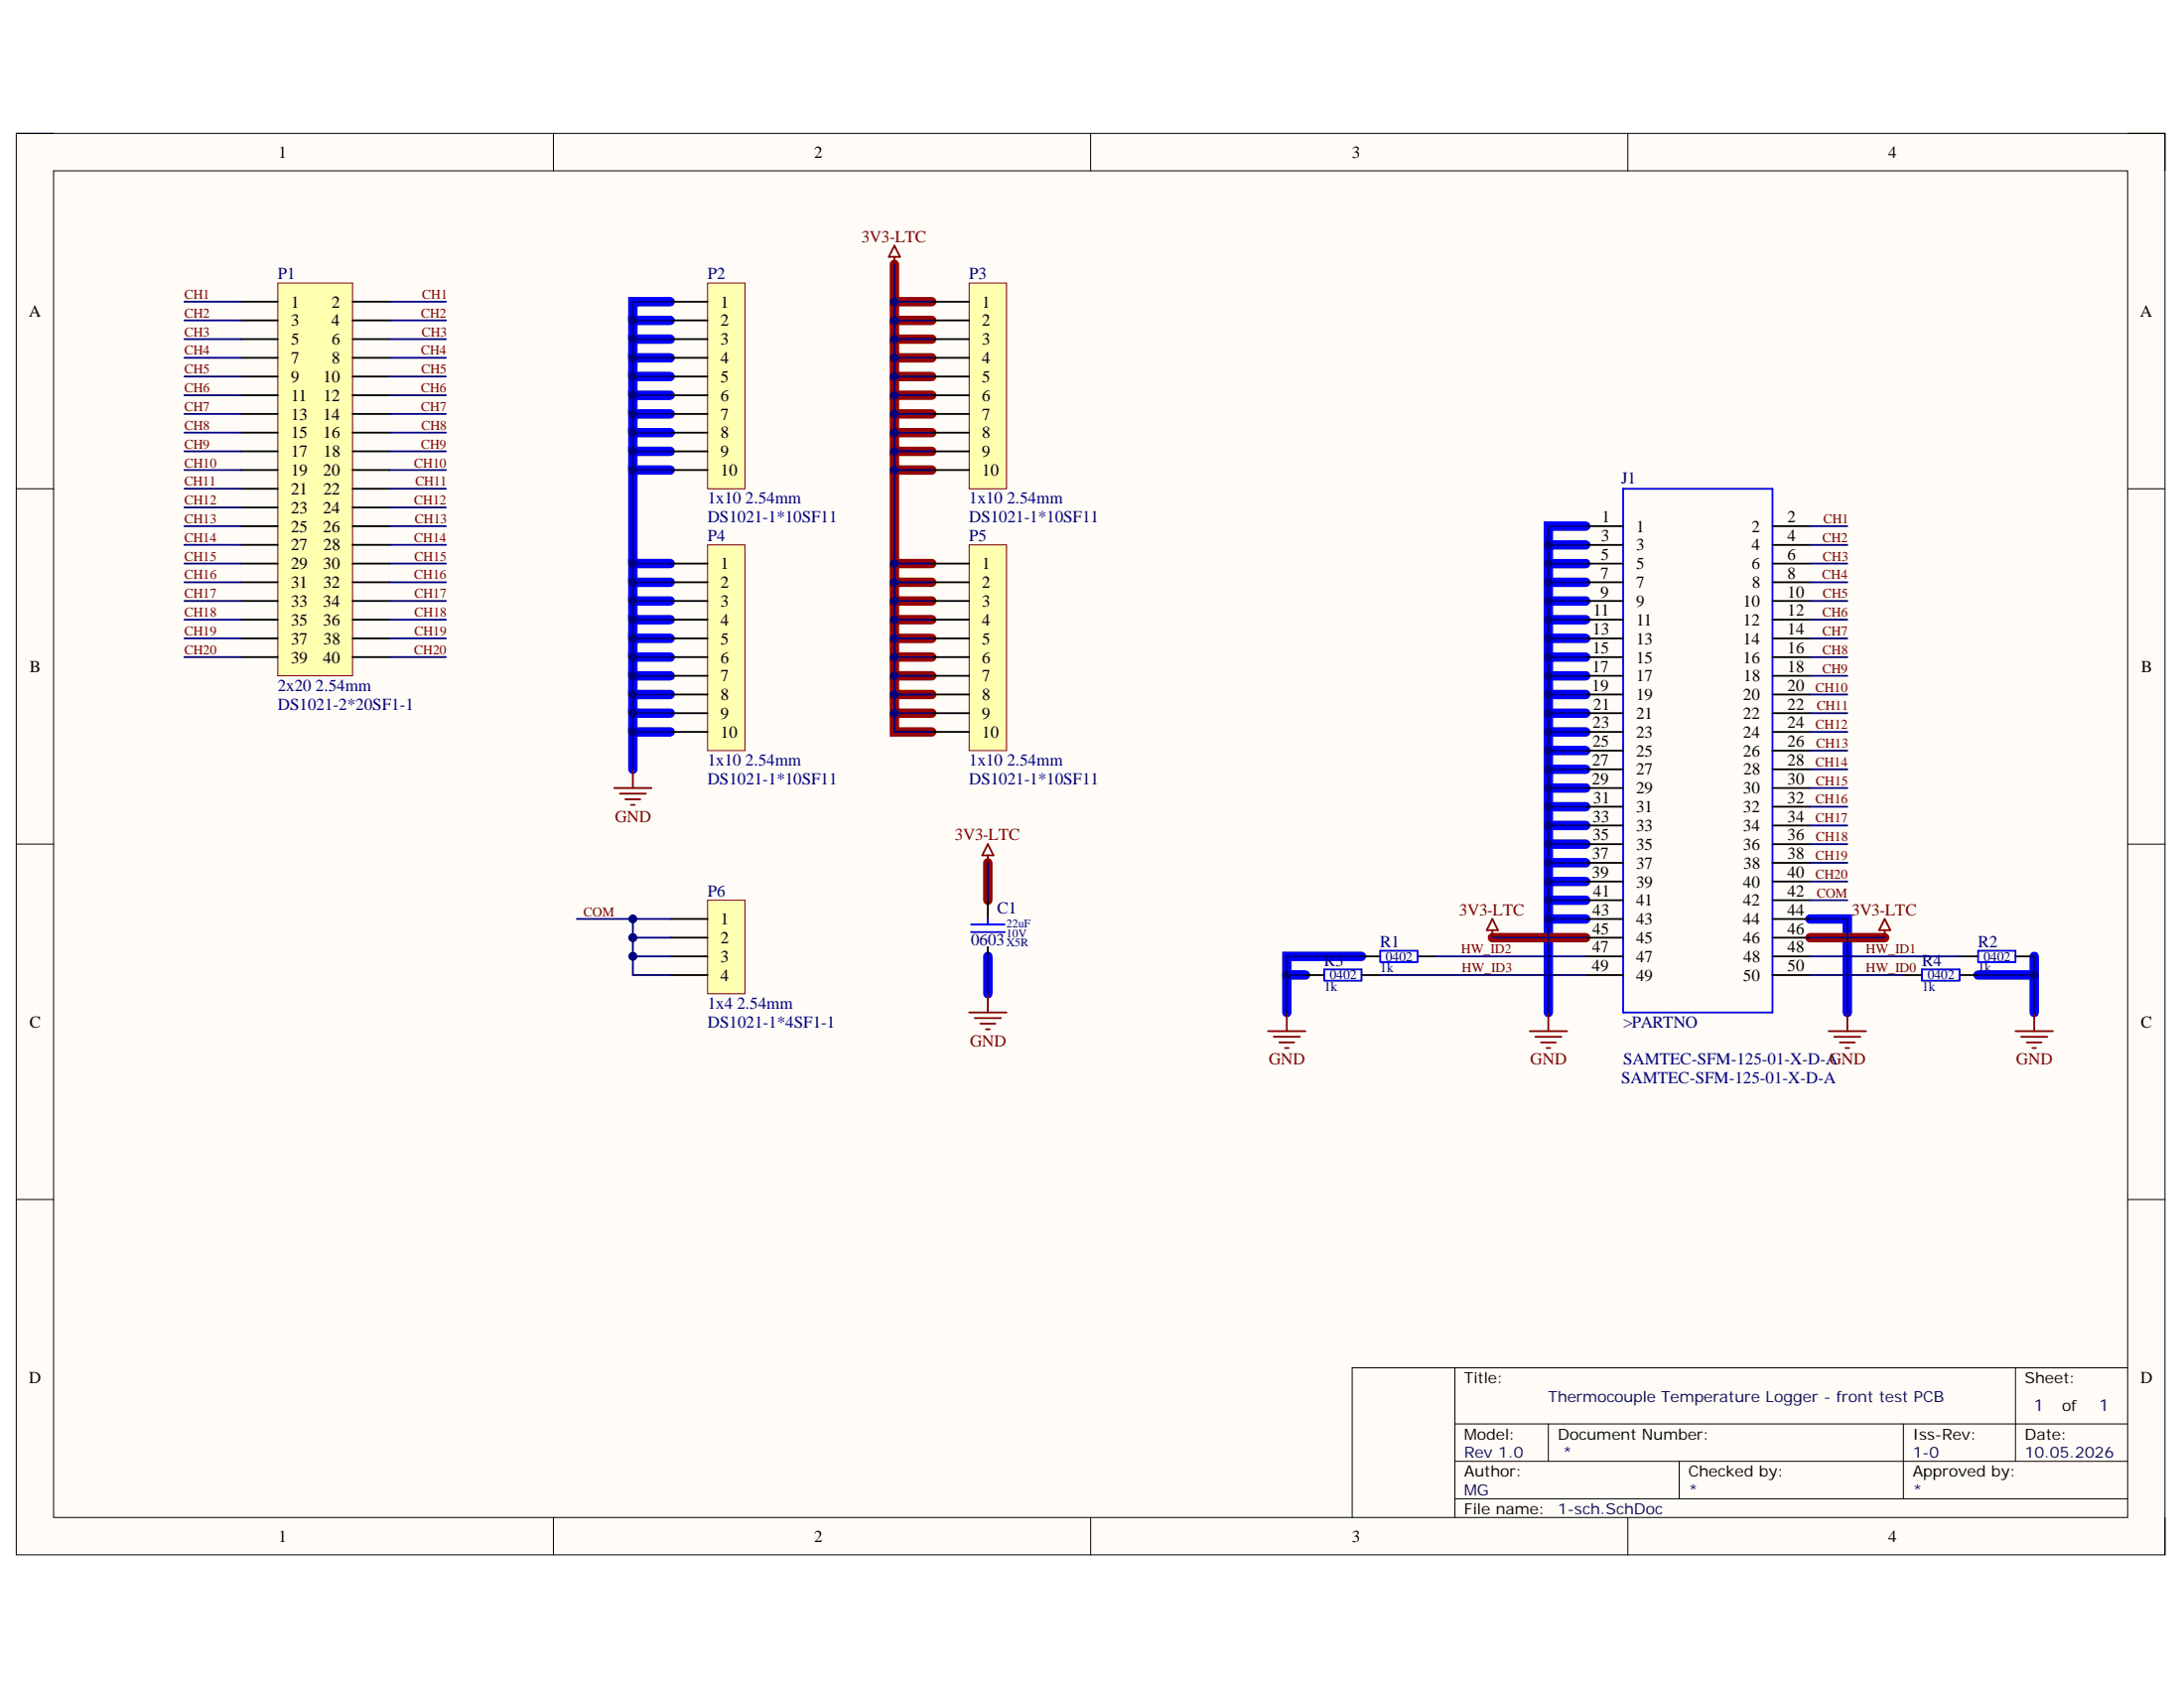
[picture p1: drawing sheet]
<svg xmlns="http://www.w3.org/2000/svg" width="1118mm" height="864mm" viewBox="0 0 1118 864" stroke-linecap="round" stroke-linejoin="round" font-family="sans-serif">
<path d="M8 68h1100v727h-1100z" fill-rule="evenodd" fill="#fffcf8"/>
<path d="M8 68h1100v727h-1100z" fill="none" stroke="#000" stroke-width=".51"/>
<path d="M27 87h1062v689h-1062z" fill-rule="evenodd" fill="#fffcf8"/>
<g fill="none" stroke="#000" stroke-width=".51">
<path d="M8 68h19M283 68v19M558 68v19M833 68v19M1089 68h19v19M27 87h1062v689h-1062zM8 250h19M1089 250h19M8 432h19M1089 432h19M8 613h19M1089 613h19"/>
<path d="M745 700v76M1031 700v47M1089 700h-397v76M745 728h344M792 728v19M974 728v39M745 747h344M859 747v20M283 776v19M558 776v19M745 767h344M833 776v19"/>
<path d="M1108 776v19"/>
</g>
<g fill="none" stroke="#00f" stroke-width="4.8">
<path d="M343 154h-19v10M343 173h-19v10M343 164h-19v9M343 193h-19v9M343 183h-19v10M343 212h-19v9M343 202h-19v10M343 231h-19v9M343 221h-19v10M343 240h-19v48M792 279h19M811 269h-19v249"/>
<path d="M343 298h-19v9M343 288h-19v10M792 288h19M792 298h19M343 317h-19v9M343 307h-19v10M792 307h19M792 317h19M343 336h-19v10M343 326h-19v10M792 327h19M792 336h19"/>
<path d="M343 355h-19v10M343 346h-19v9M792 346h19M792 355h19M343 374h-19v19M343 365h-19v9M792 365h19M792 374h19M792 384h19M792 393h19M792 403h19M792 413h19"/>
<path d="M792 422h19M792 432h19M792 441h19M792 451h19M792 470h19M792 460h19M926 470h19v48M505 489v19M658 499h10M697 489h-38v29M1012 499h29M1041 489v29"/>
</g>
<g fill="none" stroke="#980000" stroke-width="4.8">
<path d="M458 135v19h19M458 154v10h19M458 164v9h19M458 173v10h19M458 183v10h19M458 193v9h19M458 202v10h19M458 212v9h19M458 221v10h19M458 231v9h19M458 240v48h19M458 288v10h19"/>
<path d="M458 298v9h19M458 307v10h19M458 317v9h19M458 326v10h19M458 336v10h19M458 346v9h19M458 355v10h19M458 365v9h19M505 441v19M764 480h47M926 480h38"/>
</g>
<path d="M831 250h76v268h-76z" fill="none" stroke="#00f" stroke-width=".93"/>
<g fill="none" stroke="#000" stroke-width=".93">
<path d="M811 269h20M811 279h20M907 269h19M907 279h19M811 288h20M811 298h20M907 288h19M907 298h19M811 307h20M811 317h20M907 307h19M907 317h19"/>
<path d="M811 327h20M811 336h20M907 327h19M907 336h19M811 346h20M811 355h20M907 346h19M907 355h19M811 365h20M811 374h20M907 365h19M907 374h19"/>
<path d="M811 384h20M811 393h20M907 384h19M907 393h19M811 403h20M811 413h20M907 403h19M907 413h19M811 422h20M811 432h20M907 422h19M907 432h19"/>
<path d="M811 441h20M811 451h20M907 441h19M907 451h19M811 460h20M811 470h20M811 480h20M907 460h19M907 470h19M907 480h19M811 489h20M811 499h20"/>
<path d="M907 489h19M907 499h19"/>
</g>
<path d="M792 518v9M783 527h19M786 530h13M789 533h7M791 536h2" fill="none" stroke="#800000" stroke-width=".93"/>
<path d="M811 269h-19v249" fill="none" stroke="#000080" stroke-width=".93"/>
<circle cx="792" cy="470" r="1.9" fill="#000080"/>
<circle cx="792" cy="470" r="1.9" fill="none" stroke="#000080" stroke-width=".51"/>
<circle cx="792" cy="460" r="1.9" fill="#000080"/>
<circle cx="792" cy="460" r="1.9" fill="none" stroke="#000080" stroke-width=".51"/>
<circle cx="792" cy="451" r="1.9" fill="#000080"/>
<circle cx="792" cy="451" r="1.9" fill="none" stroke="#000080" stroke-width=".51"/>
<circle cx="792" cy="441" r="1.9" fill="#000080"/>
<circle cx="792" cy="441" r="1.9" fill="none" stroke="#000080" stroke-width=".51"/>
<circle cx="792" cy="432" r="1.9" fill="#000080"/>
<circle cx="792" cy="432" r="1.9" fill="none" stroke="#000080" stroke-width=".51"/>
<circle cx="792" cy="422" r="1.9" fill="#000080"/>
<circle cx="792" cy="422" r="1.9" fill="none" stroke="#000080" stroke-width=".51"/>
<circle cx="792" cy="413" r="1.9" fill="#000080"/>
<circle cx="792" cy="413" r="1.9" fill="none" stroke="#000080" stroke-width=".51"/>
<circle cx="792" cy="403" r="1.9" fill="#000080"/>
<circle cx="792" cy="403" r="1.9" fill="none" stroke="#000080" stroke-width=".51"/>
<circle cx="792" cy="393" r="1.9" fill="#000080"/>
<circle cx="792" cy="393" r="1.9" fill="none" stroke="#000080" stroke-width=".51"/>
<circle cx="792" cy="384" r="1.9" fill="#000080"/>
<circle cx="792" cy="384" r="1.9" fill="none" stroke="#000080" stroke-width=".51"/>
<circle cx="792" cy="374" r="1.9" fill="#000080"/>
<circle cx="792" cy="374" r="1.9" fill="none" stroke="#000080" stroke-width=".51"/>
<circle cx="792" cy="365" r="1.9" fill="#000080"/>
<circle cx="792" cy="365" r="1.9" fill="none" stroke="#000080" stroke-width=".51"/>
<circle cx="792" cy="355" r="1.9" fill="#000080"/>
<circle cx="792" cy="355" r="1.9" fill="none" stroke="#000080" stroke-width=".51"/>
<circle cx="792" cy="346" r="1.9" fill="#000080"/>
<circle cx="792" cy="346" r="1.9" fill="none" stroke="#000080" stroke-width=".51"/>
<circle cx="792" cy="336" r="1.9" fill="#000080"/>
<circle cx="792" cy="336" r="1.9" fill="none" stroke="#000080" stroke-width=".51"/>
<circle cx="792" cy="326" r="1.9" fill="#000080"/>
<circle cx="792" cy="326" r="1.9" fill="none" stroke="#000080" stroke-width=".51"/>
<circle cx="792" cy="317" r="1.9" fill="#000080"/>
<circle cx="792" cy="317" r="1.9" fill="none" stroke="#000080" stroke-width=".51"/>
<circle cx="792" cy="307" r="1.9" fill="#000080"/>
<circle cx="792" cy="307" r="1.9" fill="none" stroke="#000080" stroke-width=".51"/>
<circle cx="792" cy="298" r="1.9" fill="#000080"/>
<circle cx="792" cy="298" r="1.9" fill="none" stroke="#000080" stroke-width=".51"/>
<circle cx="792" cy="288" r="1.9" fill="#000080"/>
<circle cx="792" cy="288" r="1.9" fill="none" stroke="#000080" stroke-width=".51"/>
<circle cx="792" cy="279" r="1.9" fill="#000080"/>
<circle cx="792" cy="279" r="1.9" fill="none" stroke="#000080" stroke-width=".51"/>
<path d="M792 279h19" fill="none" stroke="#000080" stroke-width=".93"/>
<circle cx="792" cy="279" r="1.9" fill="#000080"/>
<circle cx="792" cy="279" r="1.9" fill="none" stroke="#000080" stroke-width=".51"/>
<path d="M792 288h19" fill="none" stroke="#000080" stroke-width=".93"/>
<circle cx="792" cy="288" r="1.9" fill="#000080"/>
<circle cx="792" cy="288" r="1.9" fill="none" stroke="#000080" stroke-width=".51"/>
<path d="M792 298h19" fill="none" stroke="#000080" stroke-width=".93"/>
<circle cx="792" cy="298" r="1.9" fill="#000080"/>
<circle cx="792" cy="298" r="1.9" fill="none" stroke="#000080" stroke-width=".51"/>
<path d="M792 307h19" fill="none" stroke="#000080" stroke-width=".93"/>
<circle cx="792" cy="307" r="1.9" fill="#000080"/>
<circle cx="792" cy="307" r="1.9" fill="none" stroke="#000080" stroke-width=".51"/>
<path d="M792 317h19" fill="none" stroke="#000080" stroke-width=".93"/>
<circle cx="792" cy="317" r="1.9" fill="#000080"/>
<circle cx="792" cy="317" r="1.9" fill="none" stroke="#000080" stroke-width=".51"/>
<path d="M792 327h19" fill="none" stroke="#000080" stroke-width=".93"/>
<circle cx="792" cy="326" r="1.9" fill="#000080"/>
<circle cx="792" cy="326" r="1.9" fill="none" stroke="#000080" stroke-width=".51"/>
<path d="M792 336h19" fill="none" stroke="#000080" stroke-width=".93"/>
<circle cx="792" cy="336" r="1.9" fill="#000080"/>
<circle cx="792" cy="336" r="1.9" fill="none" stroke="#000080" stroke-width=".51"/>
<path d="M792 346h19" fill="none" stroke="#000080" stroke-width=".93"/>
<circle cx="792" cy="346" r="1.9" fill="#000080"/>
<circle cx="792" cy="346" r="1.9" fill="none" stroke="#000080" stroke-width=".51"/>
<path d="M792 355h19" fill="none" stroke="#000080" stroke-width=".93"/>
<circle cx="792" cy="355" r="1.9" fill="#000080"/>
<circle cx="792" cy="355" r="1.9" fill="none" stroke="#000080" stroke-width=".51"/>
<path d="M792 365h19" fill="none" stroke="#000080" stroke-width=".93"/>
<circle cx="792" cy="365" r="1.9" fill="#000080"/>
<circle cx="792" cy="365" r="1.9" fill="none" stroke="#000080" stroke-width=".51"/>
<path d="M792 374h19" fill="none" stroke="#000080" stroke-width=".93"/>
<circle cx="792" cy="374" r="1.9" fill="#000080"/>
<circle cx="792" cy="374" r="1.9" fill="none" stroke="#000080" stroke-width=".51"/>
<path d="M792 384h19" fill="none" stroke="#000080" stroke-width=".93"/>
<circle cx="792" cy="384" r="1.9" fill="#000080"/>
<circle cx="792" cy="384" r="1.9" fill="none" stroke="#000080" stroke-width=".51"/>
<path d="M792 393h19" fill="none" stroke="#000080" stroke-width=".93"/>
<circle cx="792" cy="393" r="1.9" fill="#000080"/>
<circle cx="792" cy="393" r="1.9" fill="none" stroke="#000080" stroke-width=".51"/>
<path d="M792 403h19" fill="none" stroke="#000080" stroke-width=".93"/>
<circle cx="792" cy="403" r="1.9" fill="#000080"/>
<circle cx="792" cy="403" r="1.9" fill="none" stroke="#000080" stroke-width=".51"/>
<path d="M792 413h19" fill="none" stroke="#000080" stroke-width=".93"/>
<circle cx="792" cy="413" r="1.9" fill="#000080"/>
<circle cx="792" cy="413" r="1.9" fill="none" stroke="#000080" stroke-width=".51"/>
<path d="M792 422h19" fill="none" stroke="#000080" stroke-width=".93"/>
<circle cx="792" cy="422" r="1.9" fill="#000080"/>
<circle cx="792" cy="422" r="1.9" fill="none" stroke="#000080" stroke-width=".51"/>
<path d="M792 432h19" fill="none" stroke="#000080" stroke-width=".93"/>
<circle cx="792" cy="432" r="1.9" fill="#000080"/>
<circle cx="792" cy="432" r="1.9" fill="none" stroke="#000080" stroke-width=".51"/>
<path d="M792 441h19" fill="none" stroke="#000080" stroke-width=".93"/>
<circle cx="792" cy="441" r="1.9" fill="#000080"/>
<circle cx="792" cy="441" r="1.9" fill="none" stroke="#000080" stroke-width=".51"/>
<path d="M792 451h19" fill="none" stroke="#000080" stroke-width=".93"/>
<circle cx="792" cy="451" r="1.9" fill="#000080"/>
<circle cx="792" cy="451" r="1.9" fill="none" stroke="#000080" stroke-width=".51"/>
<path d="M792 470h19" fill="none" stroke="#000080" stroke-width=".93"/>
<circle cx="792" cy="470" r="1.9" fill="#000080"/>
<circle cx="792" cy="470" r="1.9" fill="none" stroke="#000080" stroke-width=".51"/>
<path d="M792 460h19" fill="none" stroke="#000080" stroke-width=".93"/>
<circle cx="792" cy="460" r="1.9" fill="#000080"/>
<circle cx="792" cy="460" r="1.9" fill="none" stroke="#000080" stroke-width=".51"/>
<g fill="none" stroke="#800000" stroke-width=".93">
<path d="M764 470l3 6h-6zM764 476v4M964 470l3 6h-5zM964 476v4M945 518v9M1041 518v9M936 527h19M939 530h13M941 533h8M944 536h2M1031 527h20M1034 530h14"/>
<path d="M1037 533h8M1040 536h2"/>
</g>
<path d="M764 480h47M926 470h19v48M926 480h38M706 499h105M735 489h76M926 499h48M926 489h77M1041 489v29" fill="none" stroke="#000080" stroke-width=".93"/>
<path d="M668 499h10M697 489h9M697 499h9M725 489h10M974 499h10M1003 489h9M1003 499h9M1031 489h10" fill="none" stroke="#000" stroke-width=".93"/>
<path d="M678 496h19v6h-19zM706 486h19v6h-19zM984 496h19v6h-19zM1012 486h19v6h-19z" fill="none" stroke="#00f" stroke-width=".93"/>
<circle cx="1041" cy="499" r="1.9" fill="#000080"/>
<circle cx="1041" cy="499" r="1.9" fill="none" stroke="#000080" stroke-width=".51"/>
<path d="M1012 499h29" fill="none" stroke="#000080" stroke-width=".93"/>
<circle cx="1041" cy="499" r="1.9" fill="#000080"/>
<circle cx="1041" cy="499" r="1.9" fill="none" stroke="#000080" stroke-width=".51"/>
<path d="M658 518v9M649 527h19M652 530h13M655 533h7M658 536h1" fill="none" stroke="#800000" stroke-width=".93"/>
<path d="M697 489h-38v29" fill="none" stroke="#000080" stroke-width=".93"/>
<circle cx="658" cy="499" r="1.9" fill="#000080"/>
<circle cx="658" cy="499" r="1.9" fill="none" stroke="#000080" stroke-width=".51"/>
<path d="M658 499h10" fill="none" stroke="#000080" stroke-width=".93"/>
<circle cx="658" cy="499" r="1.9" fill="#000080"/>
<circle cx="658" cy="499" r="1.9" fill="none" stroke="#000080" stroke-width=".51"/>
<g fill="none" stroke="#000080" stroke-width=".93">
<path d="M926 269h19M926 279h19M926 288h19M926 298h19M926 307h19M926 317h19M926 327h19M926 336h19M926 346h19M926 355h19M926 365h19M926 374h19"/>
<path d="M926 384h19M926 393h19M926 403h19M926 413h19M926 422h19M926 432h19M926 441h19M926 451h19M926 460h19"/>
</g>
<path d="M142 145h38v201h-38z" fill-rule="evenodd" fill="#ffffb0"/>
<path d="M142 145h38v201h-38z" fill="none" stroke="#800000" stroke-width=".51"/>
<g fill="none" stroke="#000" stroke-width=".93">
<path d="M123 154h19M180 154h20M123 164h19M123 173h19M180 164h20M180 173h20M123 183h19M123 193h19M180 183h20M180 193h20M123 202h19M123 212h19"/>
<path d="M180 202h20M180 212h20M123 221h19M123 231h19M180 221h20M180 231h20M123 240h19M123 250h19M123 260h19M180 240h20M180 250h20M180 260h20"/>
<path d="M123 269h19M123 279h19M180 269h20M180 279h20M123 288h19M123 298h19M180 288h20M180 298h20M123 307h19M123 317h19M180 307h20M180 317h20"/>
<path d="M123 326h19M123 336h19M180 326h20M180 336h20"/>
</g>
<g fill="none" stroke="#000080" stroke-width=".93">
<path d="M94 154h29M200 154h28M94 164h29M94 173h29M200 164h28M200 173h28M94 183h29M94 193h29M200 183h28M200 193h28M94 202h29M94 212h29"/>
<path d="M200 202h28M200 212h28M94 221h29M94 231h29M200 221h28M200 231h28M94 240h29M94 250h29M94 260h29M200 240h28M200 250h28M200 260h28"/>
<path d="M94 269h29M94 279h29M200 269h28M200 279h28M94 288h29M94 298h29M200 288h28M200 298h28M94 307h29M94 317h29M200 307h28M200 317h28"/>
<path d="M94 326h29M94 336h29M200 326h28M200 336h28"/>
</g>
<path d="M362 145h19v105h-19z" fill-rule="evenodd" fill="#ffffb0"/>
<path d="M362 145h19v105h-19z" fill="none" stroke="#800000" stroke-width=".51"/>
<path d="M343 154h19M343 164h19M343 173h19M343 183h19M343 193h19M343 202h19M343 212h19M343 221h19M343 231h19M343 240h19" fill="none" stroke="#000" stroke-width=".93"/>
<path d="M362 279h19v105h-19z" fill-rule="evenodd" fill="#ffffb0"/>
<path d="M362 279h19v105h-19z" fill="none" stroke="#800000" stroke-width=".51"/>
<path d="M343 288h19M343 298h19M343 307h19M343 317h19M343 326h19M343 336h19M343 346h19M343 355h19M343 365h19M343 374h19" fill="none" stroke="#000" stroke-width=".93"/>
<path d="M496 145h19v105h-19z" fill-rule="evenodd" fill="#ffffb0"/>
<path d="M496 145h19v105h-19z" fill="none" stroke="#800000" stroke-width=".51"/>
<path d="M477 154h19M477 164h19M477 173h19M477 183h19M477 193h19M477 202h19M477 212h19M477 221h19M477 231h19M477 240h19" fill="none" stroke="#000" stroke-width=".93"/>
<path d="M496 279h19v105h-19z" fill-rule="evenodd" fill="#ffffb0"/>
<path d="M496 279h19v105h-19z" fill="none" stroke="#800000" stroke-width=".51"/>
<path d="M477 288h19M477 298h19M477 307h19M477 317h19M477 326h19M477 336h19M477 346h19M477 355h19M477 365h19M477 374h19" fill="none" stroke="#000" stroke-width=".93"/>
<path d="M458 126l3 5h-6zM458 131v4" fill="none" stroke="#800000" stroke-width=".93"/>
<path d="M458 135v19h19" fill="none" stroke="#000080" stroke-width=".93"/>
<circle cx="458" cy="154" r="1.9" fill="#000080"/>
<circle cx="458" cy="154" r="1.9" fill="none" stroke="#000080" stroke-width=".51"/>
<path d="M458 154v10h19" fill="none" stroke="#000080" stroke-width=".93"/>
<circle cx="458" cy="154" r="1.9" fill="#000080"/>
<circle cx="458" cy="154" r="1.9" fill="none" stroke="#000080" stroke-width=".51"/>
<circle cx="458" cy="164" r="1.9" fill="#000080"/>
<circle cx="458" cy="164" r="1.9" fill="none" stroke="#000080" stroke-width=".51"/>
<path d="M458 164v9h19" fill="none" stroke="#000080" stroke-width=".93"/>
<circle cx="458" cy="173" r="1.9" fill="#000080"/>
<circle cx="458" cy="173" r="1.9" fill="none" stroke="#000080" stroke-width=".51"/>
<circle cx="458" cy="164" r="1.9" fill="#000080"/>
<circle cx="458" cy="164" r="1.9" fill="none" stroke="#000080" stroke-width=".51"/>
<path d="M458 173v10h19" fill="none" stroke="#000080" stroke-width=".93"/>
<circle cx="458" cy="173" r="1.9" fill="#000080"/>
<circle cx="458" cy="173" r="1.9" fill="none" stroke="#000080" stroke-width=".51"/>
<circle cx="458" cy="183" r="1.9" fill="#000080"/>
<circle cx="458" cy="183" r="1.9" fill="none" stroke="#000080" stroke-width=".51"/>
<path d="M458 183v10h19" fill="none" stroke="#000080" stroke-width=".93"/>
<circle cx="458" cy="183" r="1.9" fill="#000080"/>
<circle cx="458" cy="183" r="1.9" fill="none" stroke="#000080" stroke-width=".51"/>
<circle cx="458" cy="193" r="1.9" fill="#000080"/>
<circle cx="458" cy="193" r="1.9" fill="none" stroke="#000080" stroke-width=".51"/>
<path d="M458 193v9h19" fill="none" stroke="#000080" stroke-width=".93"/>
<circle cx="458" cy="202" r="1.9" fill="#000080"/>
<circle cx="458" cy="202" r="1.9" fill="none" stroke="#000080" stroke-width=".51"/>
<circle cx="458" cy="193" r="1.9" fill="#000080"/>
<circle cx="458" cy="193" r="1.9" fill="none" stroke="#000080" stroke-width=".51"/>
<path d="M458 202v10h19" fill="none" stroke="#000080" stroke-width=".93"/>
<circle cx="458" cy="202" r="1.9" fill="#000080"/>
<circle cx="458" cy="202" r="1.9" fill="none" stroke="#000080" stroke-width=".51"/>
<circle cx="458" cy="212" r="1.9" fill="#000080"/>
<circle cx="458" cy="212" r="1.9" fill="none" stroke="#000080" stroke-width=".51"/>
<path d="M458 212v9h19" fill="none" stroke="#000080" stroke-width=".93"/>
<circle cx="458" cy="212" r="1.9" fill="#000080"/>
<circle cx="458" cy="212" r="1.9" fill="none" stroke="#000080" stroke-width=".51"/>
<circle cx="458" cy="221" r="1.9" fill="#000080"/>
<circle cx="458" cy="221" r="1.9" fill="none" stroke="#000080" stroke-width=".51"/>
<path d="M458 221v10h19" fill="none" stroke="#000080" stroke-width=".93"/>
<circle cx="458" cy="231" r="1.9" fill="#000080"/>
<circle cx="458" cy="231" r="1.9" fill="none" stroke="#000080" stroke-width=".51"/>
<circle cx="458" cy="221" r="1.9" fill="#000080"/>
<circle cx="458" cy="221" r="1.9" fill="none" stroke="#000080" stroke-width=".51"/>
<path d="M458 231v9h19" fill="none" stroke="#000080" stroke-width=".93"/>
<circle cx="458" cy="231" r="1.9" fill="#000080"/>
<circle cx="458" cy="231" r="1.9" fill="none" stroke="#000080" stroke-width=".51"/>
<circle cx="458" cy="240" r="1.9" fill="#000080"/>
<circle cx="458" cy="240" r="1.9" fill="none" stroke="#000080" stroke-width=".51"/>
<path d="M458 288v10h19" fill="none" stroke="#000080" stroke-width=".93"/>
<circle cx="458" cy="298" r="1.9" fill="#000080"/>
<circle cx="458" cy="298" r="1.9" fill="none" stroke="#000080" stroke-width=".51"/>
<circle cx="458" cy="288" r="1.9" fill="#000080"/>
<circle cx="458" cy="288" r="1.9" fill="none" stroke="#000080" stroke-width=".51"/>
<path d="M458 298v9h19" fill="none" stroke="#000080" stroke-width=".93"/>
<circle cx="458" cy="298" r="1.9" fill="#000080"/>
<circle cx="458" cy="298" r="1.9" fill="none" stroke="#000080" stroke-width=".51"/>
<circle cx="458" cy="307" r="1.9" fill="#000080"/>
<circle cx="458" cy="307" r="1.9" fill="none" stroke="#000080" stroke-width=".51"/>
<path d="M458 307v10h19" fill="none" stroke="#000080" stroke-width=".93"/>
<circle cx="458" cy="307" r="1.9" fill="#000080"/>
<circle cx="458" cy="307" r="1.9" fill="none" stroke="#000080" stroke-width=".51"/>
<circle cx="458" cy="317" r="1.9" fill="#000080"/>
<circle cx="458" cy="317" r="1.9" fill="none" stroke="#000080" stroke-width=".51"/>
<path d="M458 317v9h19" fill="none" stroke="#000080" stroke-width=".93"/>
<circle cx="458" cy="326" r="1.9" fill="#000080"/>
<circle cx="458" cy="326" r="1.9" fill="none" stroke="#000080" stroke-width=".51"/>
<circle cx="458" cy="317" r="1.9" fill="#000080"/>
<circle cx="458" cy="317" r="1.9" fill="none" stroke="#000080" stroke-width=".51"/>
<path d="M458 326v10h19" fill="none" stroke="#000080" stroke-width=".93"/>
<circle cx="458" cy="326" r="1.9" fill="#000080"/>
<circle cx="458" cy="326" r="1.9" fill="none" stroke="#000080" stroke-width=".51"/>
<circle cx="458" cy="336" r="1.9" fill="#000080"/>
<circle cx="458" cy="336" r="1.9" fill="none" stroke="#000080" stroke-width=".51"/>
<path d="M458 336v10h19" fill="none" stroke="#000080" stroke-width=".93"/>
<circle cx="458" cy="336" r="1.9" fill="#000080"/>
<circle cx="458" cy="336" r="1.9" fill="none" stroke="#000080" stroke-width=".51"/>
<circle cx="458" cy="346" r="1.9" fill="#000080"/>
<circle cx="458" cy="346" r="1.9" fill="none" stroke="#000080" stroke-width=".51"/>
<path d="M458 346v9h19" fill="none" stroke="#000080" stroke-width=".93"/>
<circle cx="458" cy="355" r="1.9" fill="#000080"/>
<circle cx="458" cy="355" r="1.9" fill="none" stroke="#000080" stroke-width=".51"/>
<circle cx="458" cy="346" r="1.9" fill="#000080"/>
<circle cx="458" cy="346" r="1.9" fill="none" stroke="#000080" stroke-width=".51"/>
<path d="M458 355v10h19" fill="none" stroke="#000080" stroke-width=".93"/>
<circle cx="458" cy="355" r="1.9" fill="#000080"/>
<circle cx="458" cy="355" r="1.9" fill="none" stroke="#000080" stroke-width=".51"/>
<circle cx="458" cy="365" r="1.9" fill="#000080"/>
<circle cx="458" cy="365" r="1.9" fill="none" stroke="#000080" stroke-width=".51"/>
<path d="M458 365v9h19" fill="none" stroke="#000080" stroke-width=".93"/>
<circle cx="458" cy="365" r="1.9" fill="#000080"/>
<circle cx="458" cy="365" r="1.9" fill="none" stroke="#000080" stroke-width=".51"/>
<path d="M458 240v48h19" fill="none" stroke="#000080" stroke-width=".93"/>
<circle cx="458" cy="288" r="1.9" fill="#000080"/>
<circle cx="458" cy="288" r="1.9" fill="none" stroke="#000080" stroke-width=".51"/>
<circle cx="458" cy="240" r="1.9" fill="#000080"/>
<circle cx="458" cy="240" r="1.9" fill="none" stroke="#000080" stroke-width=".51"/>
<path d="M324 393v10M314 403h19M317 406h14M320 409h8M323 412h2" fill="none" stroke="#800000" stroke-width=".93"/>
<path d="M343 374h-19v19" fill="none" stroke="#000080" stroke-width=".93"/>
<circle cx="324" cy="374" r="1.9" fill="#000080"/>
<circle cx="324" cy="374" r="1.9" fill="none" stroke="#000080" stroke-width=".51"/>
<path d="M343 365h-19v9" fill="none" stroke="#000080" stroke-width=".93"/>
<circle cx="324" cy="374" r="1.9" fill="#000080"/>
<circle cx="324" cy="374" r="1.9" fill="none" stroke="#000080" stroke-width=".51"/>
<circle cx="324" cy="365" r="1.9" fill="#000080"/>
<circle cx="324" cy="365" r="1.9" fill="none" stroke="#000080" stroke-width=".51"/>
<path d="M343 355h-19v10" fill="none" stroke="#000080" stroke-width=".93"/>
<circle cx="324" cy="355" r="1.9" fill="#000080"/>
<circle cx="324" cy="355" r="1.9" fill="none" stroke="#000080" stroke-width=".51"/>
<circle cx="324" cy="365" r="1.9" fill="#000080"/>
<circle cx="324" cy="365" r="1.9" fill="none" stroke="#000080" stroke-width=".51"/>
<path d="M343 346h-19v9" fill="none" stroke="#000080" stroke-width=".93"/>
<circle cx="324" cy="346" r="1.9" fill="#000080"/>
<circle cx="324" cy="346" r="1.9" fill="none" stroke="#000080" stroke-width=".51"/>
<circle cx="324" cy="355" r="1.9" fill="#000080"/>
<circle cx="324" cy="355" r="1.9" fill="none" stroke="#000080" stroke-width=".51"/>
<path d="M343 336h-19v10" fill="none" stroke="#000080" stroke-width=".93"/>
<circle cx="324" cy="346" r="1.9" fill="#000080"/>
<circle cx="324" cy="346" r="1.9" fill="none" stroke="#000080" stroke-width=".51"/>
<circle cx="324" cy="336" r="1.9" fill="#000080"/>
<circle cx="324" cy="336" r="1.9" fill="none" stroke="#000080" stroke-width=".51"/>
<path d="M343 326h-19v10" fill="none" stroke="#000080" stroke-width=".93"/>
<circle cx="324" cy="326" r="1.9" fill="#000080"/>
<circle cx="324" cy="326" r="1.9" fill="none" stroke="#000080" stroke-width=".51"/>
<circle cx="324" cy="336" r="1.9" fill="#000080"/>
<circle cx="324" cy="336" r="1.9" fill="none" stroke="#000080" stroke-width=".51"/>
<path d="M343 317h-19v9" fill="none" stroke="#000080" stroke-width=".93"/>
<circle cx="324" cy="317" r="1.9" fill="#000080"/>
<circle cx="324" cy="317" r="1.9" fill="none" stroke="#000080" stroke-width=".51"/>
<circle cx="324" cy="326" r="1.9" fill="#000080"/>
<circle cx="324" cy="326" r="1.9" fill="none" stroke="#000080" stroke-width=".51"/>
<path d="M343 307h-19v10" fill="none" stroke="#000080" stroke-width=".93"/>
<circle cx="324" cy="317" r="1.9" fill="#000080"/>
<circle cx="324" cy="317" r="1.9" fill="none" stroke="#000080" stroke-width=".51"/>
<circle cx="324" cy="307" r="1.9" fill="#000080"/>
<circle cx="324" cy="307" r="1.9" fill="none" stroke="#000080" stroke-width=".51"/>
<path d="M343 298h-19v9" fill="none" stroke="#000080" stroke-width=".93"/>
<circle cx="324" cy="298" r="1.9" fill="#000080"/>
<circle cx="324" cy="298" r="1.9" fill="none" stroke="#000080" stroke-width=".51"/>
<circle cx="324" cy="307" r="1.9" fill="#000080"/>
<circle cx="324" cy="307" r="1.9" fill="none" stroke="#000080" stroke-width=".51"/>
<path d="M343 288h-19v10" fill="none" stroke="#000080" stroke-width=".93"/>
<circle cx="324" cy="288" r="1.9" fill="#000080"/>
<circle cx="324" cy="288" r="1.9" fill="none" stroke="#000080" stroke-width=".51"/>
<circle cx="324" cy="298" r="1.9" fill="#000080"/>
<circle cx="324" cy="298" r="1.9" fill="none" stroke="#000080" stroke-width=".51"/>
<path d="M343 231h-19v9" fill="none" stroke="#000080" stroke-width=".93"/>
<circle cx="324" cy="231" r="1.9" fill="#000080"/>
<circle cx="324" cy="231" r="1.9" fill="none" stroke="#000080" stroke-width=".51"/>
<circle cx="324" cy="240" r="1.9" fill="#000080"/>
<circle cx="324" cy="240" r="1.9" fill="none" stroke="#000080" stroke-width=".51"/>
<path d="M343 221h-19v10" fill="none" stroke="#000080" stroke-width=".93"/>
<circle cx="324" cy="221" r="1.9" fill="#000080"/>
<circle cx="324" cy="221" r="1.9" fill="none" stroke="#000080" stroke-width=".51"/>
<circle cx="324" cy="231" r="1.9" fill="#000080"/>
<circle cx="324" cy="231" r="1.9" fill="none" stroke="#000080" stroke-width=".51"/>
<path d="M343 212h-19v9" fill="none" stroke="#000080" stroke-width=".93"/>
<circle cx="324" cy="221" r="1.9" fill="#000080"/>
<circle cx="324" cy="221" r="1.9" fill="none" stroke="#000080" stroke-width=".51"/>
<circle cx="324" cy="212" r="1.9" fill="#000080"/>
<circle cx="324" cy="212" r="1.9" fill="none" stroke="#000080" stroke-width=".51"/>
<path d="M343 202h-19v10" fill="none" stroke="#000080" stroke-width=".93"/>
<circle cx="324" cy="202" r="1.9" fill="#000080"/>
<circle cx="324" cy="202" r="1.9" fill="none" stroke="#000080" stroke-width=".51"/>
<circle cx="324" cy="212" r="1.9" fill="#000080"/>
<circle cx="324" cy="212" r="1.9" fill="none" stroke="#000080" stroke-width=".51"/>
<path d="M343 193h-19v9" fill="none" stroke="#000080" stroke-width=".93"/>
<circle cx="324" cy="193" r="1.9" fill="#000080"/>
<circle cx="324" cy="193" r="1.9" fill="none" stroke="#000080" stroke-width=".51"/>
<circle cx="324" cy="202" r="1.9" fill="#000080"/>
<circle cx="324" cy="202" r="1.9" fill="none" stroke="#000080" stroke-width=".51"/>
<path d="M343 183h-19v10" fill="none" stroke="#000080" stroke-width=".93"/>
<circle cx="324" cy="193" r="1.9" fill="#000080"/>
<circle cx="324" cy="193" r="1.9" fill="none" stroke="#000080" stroke-width=".51"/>
<circle cx="324" cy="183" r="1.9" fill="#000080"/>
<circle cx="324" cy="183" r="1.9" fill="none" stroke="#000080" stroke-width=".51"/>
<path d="M343 173h-19v10" fill="none" stroke="#000080" stroke-width=".93"/>
<circle cx="324" cy="173" r="1.9" fill="#000080"/>
<circle cx="324" cy="173" r="1.9" fill="none" stroke="#000080" stroke-width=".51"/>
<circle cx="324" cy="183" r="1.9" fill="#000080"/>
<circle cx="324" cy="183" r="1.9" fill="none" stroke="#000080" stroke-width=".51"/>
<path d="M343 164h-19v9" fill="none" stroke="#000080" stroke-width=".93"/>
<circle cx="324" cy="164" r="1.9" fill="#000080"/>
<circle cx="324" cy="164" r="1.9" fill="none" stroke="#000080" stroke-width=".51"/>
<circle cx="324" cy="173" r="1.9" fill="#000080"/>
<circle cx="324" cy="173" r="1.9" fill="none" stroke="#000080" stroke-width=".51"/>
<path d="M343 154h-19v10" fill="none" stroke="#000080" stroke-width=".93"/>
<circle cx="324" cy="164" r="1.9" fill="#000080"/>
<circle cx="324" cy="164" r="1.9" fill="none" stroke="#000080" stroke-width=".51"/>
<path d="M343 240h-19v48" fill="none" stroke="#000080" stroke-width=".93"/>
<circle cx="324" cy="240" r="1.9" fill="#000080"/>
<circle cx="324" cy="240" r="1.9" fill="none" stroke="#000080" stroke-width=".51"/>
<circle cx="324" cy="288" r="1.9" fill="#000080"/>
<circle cx="324" cy="288" r="1.9" fill="none" stroke="#000080" stroke-width=".51"/>
<path d="M362 460h19v48h-19z" fill-rule="evenodd" fill="#ffffb0"/>
<path d="M362 460h19v48h-19z" fill="none" stroke="#800000" stroke-width=".51"/>
<path d="M343 470h19M343 480h19M343 489h19M343 499h19" fill="none" stroke="#000" stroke-width=".93"/>
<path d="M324 470v10" fill="none" stroke="#000080" stroke-width=".93"/>
<circle cx="324" cy="470" r="1.9" fill="#000080"/>
<circle cx="324" cy="470" r="1.9" fill="none" stroke="#000080" stroke-width=".51"/>
<circle cx="324" cy="480" r="1.9" fill="#000080"/>
<circle cx="324" cy="480" r="1.9" fill="none" stroke="#000080" stroke-width=".51"/>
<path d="M324 480h19" fill="none" stroke="#000080" stroke-width=".93"/>
<circle cx="324" cy="480" r="1.9" fill="#000080"/>
<circle cx="324" cy="480" r="1.9" fill="none" stroke="#000080" stroke-width=".51"/>
<path d="M324 480v9" fill="none" stroke="#000080" stroke-width=".93"/>
<circle cx="324" cy="480" r="1.9" fill="#000080"/>
<circle cx="324" cy="480" r="1.9" fill="none" stroke="#000080" stroke-width=".51"/>
<circle cx="324" cy="489" r="1.9" fill="#000080"/>
<circle cx="324" cy="489" r="1.9" fill="none" stroke="#000080" stroke-width=".51"/>
<path d="M324 489h19" fill="none" stroke="#000080" stroke-width=".93"/>
<circle cx="324" cy="489" r="1.9" fill="#000080"/>
<circle cx="324" cy="489" r="1.9" fill="none" stroke="#000080" stroke-width=".51"/>
<path d="M324 489v10h19" fill="none" stroke="#000080" stroke-width=".93"/>
<circle cx="324" cy="489" r="1.9" fill="#000080"/>
<circle cx="324" cy="489" r="1.9" fill="none" stroke="#000080" stroke-width=".51"/>
<path d="M295 470h48" fill="none" stroke="#000080" stroke-width=".93"/>
<circle cx="324" cy="470" r="1.9" fill="#000080"/>
<circle cx="324" cy="470" r="1.9" fill="none" stroke="#000080" stroke-width=".51"/>
<path d="M505 460v10M505 484v5" fill="none" stroke="#000" stroke-width=".93"/>
<path d="M497 477h17M497 473h17M505 470v3" fill="none" stroke="#00f" stroke-width=".93"/>
<path d="M505 437v4M505 432l3 5h-5zM496 518h19M505 508v10M499 521h13M502 524h7M505 526h1" fill="none" stroke="#800000" stroke-width=".93"/>
<path d="M505 441v19M505 489v19" fill="none" stroke="#000080" stroke-width=".93"/>
<g font-size="8.6">
<text x="142" y="81">1</text>
<text x="417" y="81">2</text>
<text x="692" y="81">3</text>
<text x="966" y="81">4</text>
<text x="15" y="162">A</text>
<text x="149" y="157">1</text>
<text x="170" y="157">2</text>
<text x="369" y="157">1</text>
<text x="503" y="157">1</text>
<text x="1095" y="162">A</text>
<text x="149" y="167">3</text>
<text x="170" y="167">4</text>
<text x="369" y="167">2</text>
<text x="503" y="167">2</text>
<text x="149" y="176">5</text>
<text x="170" y="176">6</text>
<text x="369" y="176">3</text>
<text x="503" y="176">3</text>
<text x="149" y="186">7</text>
<text x="170" y="186">8</text>
<text x="369" y="186">4</text>
<text x="503" y="186">4</text>
<text x="149" y="195">9</text>
<text x="165" y="195">10</text>
<text x="369" y="195">5</text>
<text x="503" y="195">5</text>
<text x="149" y="205">11</text>
<text x="165" y="205">12</text>
<text x="369" y="205">6</text>
<text x="503" y="205">6</text>
<text x="149" y="215">13</text>
<text x="165" y="215">14</text>
<text x="369" y="215">7</text>
<text x="503" y="215">7</text>
<text x="149" y="224">15</text>
<text x="165" y="224">16</text>
<text x="369" y="224">8</text>
<text x="503" y="224">8</text>
<text x="149" y="234">17</text>
<text x="166" y="234">18</text>
<text x="369" y="234">9</text>
<text x="503" y="234">9</text>
<text x="149" y="243">19</text>
<text x="165" y="243">20</text>
<text x="369" y="243">10</text>
<text x="503" y="243">10</text>
<text x="149" y="253">21</text>
<text x="165" y="253">22</text>
<text x="149" y="262">23</text>
<text x="165" y="262">24</text>
<text x="820" y="267">1</text>
<text x="915" y="267">2</text>
<text x="149" y="272">25</text>
<text x="165" y="272">26</text>
<text x="837" y="272">1</text>
<text x="896" y="272">2</text>
<text x="149" y="282">27</text>
<text x="166" y="282">28</text>
<text x="819" y="277">3</text>
<text x="837" y="282">3</text>
<text x="896" y="282">4</text>
<text x="915" y="277">4</text>
<text x="819" y="286">5</text>
<text x="915" y="286">6</text>
<text x="149" y="291">29</text>
<text x="165" y="291">30</text>
<text x="369" y="291">1</text>
<text x="503" y="291">1</text>
<text x="837" y="291">5</text>
<text x="896" y="291">6</text>
<text x="819" y="296">7</text>
<text x="915" y="296">8</text>
<text x="149" y="301">31</text>
<text x="165" y="301">32</text>
<text x="369" y="301">2</text>
<text x="503" y="301">2</text>
<text x="819" y="305">9</text>
<text x="837" y="301">7</text>
<text x="897" y="301">8</text>
<text x="915" y="305">10</text>
<text x="149" y="310">33</text>
<text x="165" y="310">34</text>
<text x="369" y="310">3</text>
<text x="503" y="310">3</text>
<text x="837" y="310">9</text>
<text x="892" y="310">10</text>
<text x="815" y="315">11</text>
<text x="915" y="315">12</text>
<text x="149" y="320">35</text>
<text x="165" y="320">36</text>
<text x="369" y="320">4</text>
<text x="503" y="320">4</text>
<text x="837" y="320">11</text>
<text x="892" y="320">12</text>
<text x="149" y="329">37</text>
<text x="166" y="329">38</text>
<text x="369" y="329">5</text>
<text x="503" y="329">5</text>
<text x="815" y="325">13</text>
<text x="837" y="329">13</text>
<text x="892" y="329">14</text>
<text x="915" y="325">14</text>
<text x="815" y="334">15</text>
<text x="915" y="334">16</text>
<text x="149" y="339">39</text>
<text x="165" y="339">40</text>
<text x="369" y="339">6</text>
<text x="503" y="339">6</text>
<text x="837" y="339">15</text>
<text x="892" y="339">16</text>
<text x="15" y="344">B</text>
<text x="815" y="344">17</text>
<text x="915" y="344">18</text>
<text x="1096" y="344">B</text>
<text x="369" y="349">7</text>
<text x="503" y="349">7</text>
<text x="815" y="353">19</text>
<text x="837" y="349">17</text>
<text x="892" y="349">18</text>
<text x="915" y="353">20</text>
<text x="369" y="358">8</text>
<text x="503" y="358">8</text>
<text x="837" y="358">19</text>
<text x="892" y="358">20</text>
<text x="815" y="363">21</text>
<text x="915" y="363">22</text>
<text x="369" y="368">9</text>
<text x="503" y="368">9</text>
<text x="837" y="368">21</text>
<text x="892" y="368">22</text>
<text x="369" y="377">10</text>
<text x="503" y="377">10</text>
<text x="815" y="372">23</text>
<text x="837" y="377">23</text>
<text x="892" y="377">24</text>
<text x="915" y="372">24</text>
<text x="815" y="382">25</text>
<text x="915" y="382">26</text>
<text x="837" y="387">25</text>
<text x="892" y="387">26</text>
<text x="815" y="392">27</text>
<text x="915" y="392">28</text>
<text x="815" y="401">29</text>
<text x="837" y="396">27</text>
<text x="892" y="396">28</text>
<text x="915" y="401">30</text>
<text x="837" y="406">29</text>
<text x="892" y="406">30</text>
<text x="815" y="411">31</text>
<text x="915" y="411">32</text>
<text x="837" y="415">31</text>
<text x="892" y="415">32</text>
<text x="815" y="420">33</text>
<text x="837" y="425">33</text>
<text x="892" y="425">34</text>
<text x="915" y="420">34</text>
<text x="815" y="430">35</text>
<text x="915" y="430">36</text>
<text x="837" y="435">35</text>
<text x="892" y="435">36</text>
<text x="815" y="439">37</text>
<text x="915" y="439">38</text>
<text x="815" y="449">39</text>
<text x="837" y="444">37</text>
<text x="892" y="444">38</text>
<text x="915" y="449">40</text>
<text x="837" y="454">39</text>
<text x="892" y="454">40</text>
<text x="815" y="458">41</text>
<text x="915" y="458">42</text>
<text x="837" y="463">41</text>
<text x="892" y="463">42</text>
<text x="369" y="473">1</text>
<text x="815" y="468">43</text>
<text x="837" y="473">43</text>
<text x="892" y="473">44</text>
<text x="915" y="468">44</text>
<text x="815" y="478">45</text>
<text x="915" y="478">46</text>
<text x="369" y="482">2</text>
<text x="837" y="482">45</text>
<text x="892" y="482">46</text>
<text x="369" y="492">3</text>
<text x="815" y="487">47</text>
<text x="837" y="492">47</text>
<text x="892" y="492">48</text>
<text x="915" y="487">48</text>
<text x="815" y="497">49</text>
<text x="915" y="497">50</text>
<text x="369" y="502">4</text>
<text x="837" y="502">49</text>
<text x="892" y="502">50</text>
<text x="15" y="525">C</text>
<text x="1096" y="525">C</text>
<text x="15" y="707">D</text>
<text x="1095" y="707">D</text>
<text x="142" y="789">1</text>
<text x="417" y="789">2</text>
<text x="692" y="789">3</text>
<text x="966" y="789">4</text>
</g>
<g font-size="8.6" fill="#800000">
<text x="441" y="124">3V3-LTC</text>
<text x="315" y="420">GND</text>
<text x="489" y="430">3V3-LTC</text>
<text x="747" y="468">3V3-LTC</text>
<text x="947" y="468">3V3-LTC</text>
<text x="496" y="535">GND</text>
<text x="649" y="545">GND</text>
<text x="783" y="545">GND</text>
<text x="936" y="545">GND</text>
<text x="1032" y="545">GND</text>
</g>
<g font-size="8.6" fill="#000080">
<text x="142" y="143">P1</text>
<text x="362" y="143">P2</text>
<text x="496" y="143">P3</text>
<text x="830" y="247">J1</text>
<text x="362" y="258">1x10 2.54mm</text>
<text x="496" y="258">1x10 2.54mm</text>
<text x="362" y="267">DS1021-1*10SF11</text>
<text x="496" y="267">DS1021-1*10SF11</text>
<text x="362" y="277">P4</text>
<text x="496" y="277">P5</text>
<text x="142" y="353">2x20 2.54mm</text>
<text x="142" y="363">DS1021-2*20SF1-1</text>
<text x="362" y="392">1x10 2.54mm</text>
<text x="496" y="392">1x10 2.54mm</text>
<text x="362" y="401">DS1021-1*10SF11</text>
<text x="496" y="401">DS1021-1*10SF11</text>
<text x="362" y="458">P6</text>
<text x="510" y="467">C1</text>
<text x="497" y="483">0603</text>
<text x="706" y="484">R1</text>
<text x="1012" y="484">R2</text>
<text x="678" y="494">R3</text>
<text x="984" y="494">R4</text>
<text x="362" y="516">1x4 2.54mm</text>
<text x="362" y="525">DS1021-1*4SF1-1</text>
<text x="831" y="525">&gt;PARTNO</text>
<text x="831" y="545">SAMTEC-SFM-125-01-X-D-A</text>
<text x="830" y="554">SAMTEC-SFM-125-01-X-D-A</text>
</g>
<g font-size="8.5" fill="#000e4f">
<text x="1041" y="722">1</text>
<text x="1074" y="722">1</text>
</g>
<g font-size="7.9">
<text x="749" y="707">Title:</text>
<text x="1036" y="707">Sheet:</text>
<text x="1055" y="722">of</text>
<text x="749" y="736">Model:</text>
<text x="797" y="736">Document Number:</text>
<text x="979" y="736">Iss-Rev:</text>
<text x="1036" y="736">Date:</text>
<text x="749" y="755">Author:</text>
<text x="864" y="755">Checked by:</text>
<text x="979" y="755">Approved by:</text>
<text x="749" y="774">File name:</text>
</g>
<g font-size="7.9" fill="#000e4f">
<text x="792" y="717">Thermocouple Temperature Logger - front test PCB</text>
<text x="749" y="746">Rev 1.0</text>
<text x="800" y="746">*</text>
<text x="979" y="746">1-0</text>
<text x="1036" y="746">10.05.2026</text>
<text x="749" y="765">MG</text>
<text x="864" y="765">*</text>
<text x="979" y="765">*</text>
<text x="797" y="774">1-sch.SchDoc</text>
</g>
<g font-size="6.9" fill="#800000">
<text x="94" y="153">CH1</text>
<text x="216" y="153">CH1</text>
<text x="94" y="162">CH2</text>
<text x="215" y="162">CH2</text>
<text x="94" y="172">CH3</text>
<text x="216" y="172">CH3</text>
<text x="94" y="182">CH4</text>
<text x="215" y="182">CH4</text>
<text x="94" y="191">CH5</text>
<text x="216" y="191">CH5</text>
<text x="94" y="201">CH6</text>
<text x="215" y="201">CH6</text>
<text x="94" y="210">CH7</text>
<text x="215" y="210">CH7</text>
<text x="94" y="220">CH8</text>
<text x="216" y="220">CH8</text>
<text x="94" y="229">CH9</text>
<text x="215" y="229">CH9</text>
<text x="94" y="239">CH10</text>
<text x="212" y="239">CH10</text>
<text x="94" y="248">CH11</text>
<text x="213" y="248">CH11</text>
<text x="94" y="258">CH12</text>
<text x="212" y="258">CH12</text>
<text x="94" y="268">CH13</text>
<text x="212" y="268">CH13</text>
<text x="933" y="268">CH1</text>
<text x="94" y="277">CH14</text>
<text x="212" y="277">CH14</text>
<text x="933" y="277">CH2</text>
<text x="94" y="287">CH15</text>
<text x="212" y="287">CH15</text>
<text x="933" y="287">CH3</text>
<text x="94" y="296">CH16</text>
<text x="212" y="296">CH16</text>
<text x="932" y="296">CH4</text>
<text x="94" y="306">CH17</text>
<text x="212" y="306">CH17</text>
<text x="933" y="306">CH5</text>
<text x="94" y="315">CH18</text>
<text x="212" y="315">CH18</text>
<text x="933" y="315">CH6</text>
<text x="94" y="325">CH19</text>
<text x="212" y="325">CH19</text>
<text x="933" y="325">CH7</text>
<text x="94" y="335">CH20</text>
<text x="212" y="335">CH20</text>
<text x="933" y="335">CH8</text>
<text x="933" y="344">CH9</text>
<text x="929" y="354">CH10</text>
<text x="930" y="363">CH11</text>
<text x="929" y="373">CH12</text>
<text x="929" y="382">CH13</text>
<text x="929" y="392">CH14</text>
<text x="929" y="401">CH15</text>
<text x="929" y="411">CH16</text>
<text x="929" y="421">CH17</text>
<text x="929" y="430">CH18</text>
<text x="929" y="440">CH19</text>
<text x="929" y="449">CH20</text>
<text x="930" y="459">COM</text>
<text x="299" y="468">COM</text>
<text x="748" y="488">HW_ID2</text>
<text x="955" y="488">HW_ID1</text>
<text x="748" y="497">HW_ID3</text>
<text x="955" y="497">HW_ID0</text>
</g>
<g font-size="6.9" fill="#000080">
<text x="709" y="491">0402</text>
<text x="1015" y="491">0402</text>
<text x="706" y="497">1k</text>
<text x="1012" y="497">1k</text>
<text x="680" y="501">0402</text>
<text x="986" y="501">0402</text>
<text x="678" y="507">1k</text>
<text x="984" y="507">1k</text>
</g>
<g font-size="6" fill="#000080">
<text x="515" y="479">10V</text>
<text x="515" y="474">22uF</text>
<text x="515" y="484">X5R</text>
</g>
</svg>
